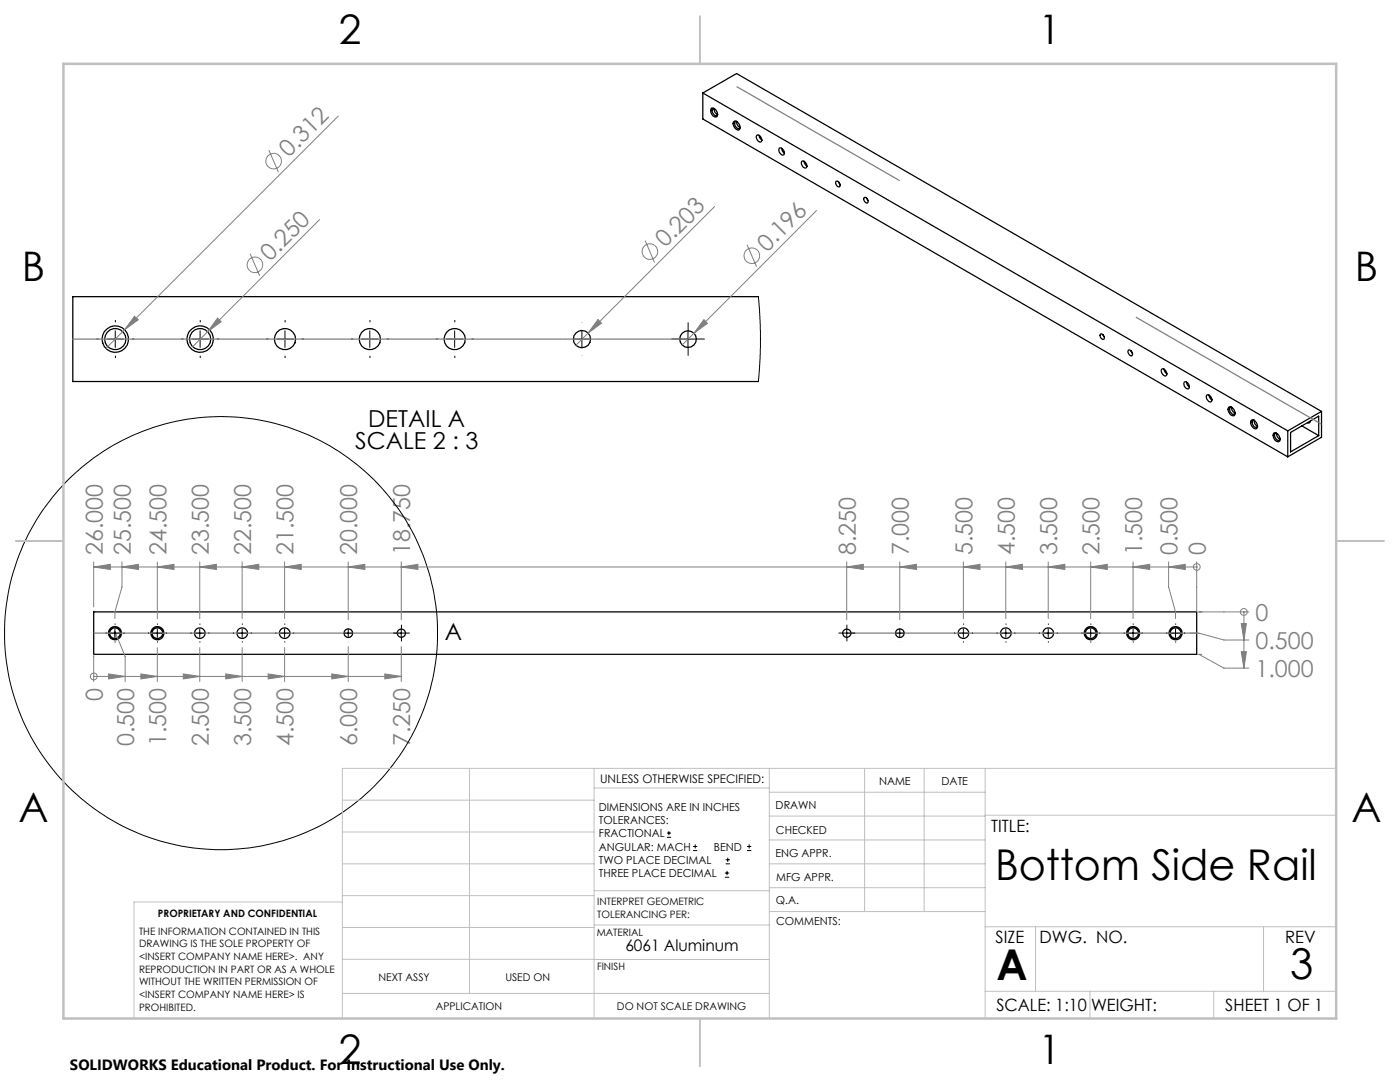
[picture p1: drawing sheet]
<svg xmlns="http://www.w3.org/2000/svg" width="279mm" height="216mm" viewBox="0 0 279 216" stroke-linecap="round" stroke-linejoin="round" font-family="sans-serif">
<g fill="none" stroke="#000" stroke-width=".25">
<path d="M140.3 18.6l6.7-3.9 116.7 67.4M140.3 18.6l116.7 67.4M140.3 18.6v5.1l116.7 67.5M141.9 21.7a1.07 1.07 0 0 1 1.1 .4 1.07 1.07 0 0 1 0 1.2 1.2 1.2 0 0 1-1.1-1.6zM142.2 21.7h.3a1.25 1.25 0 0 0 .7 1.2 .79 .79 0 0 1-.9-.1 .79 .79 0 0 1-.2-1zM142.6 21.7l-.1 .1M146.4 24.3a.75 .75 0 0 1 1.1 .5l.1 .2a.54 .54 0 0 1 0 .9 .54 .54 0 0 1-.8-.3l-.5-.7zM147 24.2h-.1a.85 .85 0 0 0-.2 .9 .85 .85 0 0 0 .7 .6l.3-.3-.3-.2-.3-.4-.1-.6M151.1 27a.87 .87 0 0 1 .8 .4 .87 .87 0 0 1 0 .9 .87 .87 0 0 1-.8-.4 .87 .87 0 0 1 0-.9zM151.5 27l.1 .4 .4 .6M155.5 29.6a.91 .91 0 0 1 .9 1.3 .94 .94 0 0 1-.9-1.3zM156 29.6l.2 .6 .3 .4"/>
<path d="M160.1 32.2a.87 .87 0 0 1 .8 .4 .87 .87 0 0 1 0 .9 .87 .87 0 0 1-.8-.4 .87 .87 0 0 1 0-.9zM160.5 32.2v.4l.5 .6M166.8 36.3l.1-.1a.74 .74 0 0 1 .6 1.1l-.5-.2-.2-.4zM167.3 36.3l.3 .5M172.4 39.5a.6 .6 0 0 1 .7 .3 .6 .6 0 0 1-.1 .7l-.5-.4zM173 39.5l.2 .5M151.3 59.2h-136.8v16.9h136.8M219.6 66.6a.71 .71 0 0 1 .7 1.1 .71 .71 0 0 1-.7-1.1zM220.1 66.8l.3 .4M225.2 69.8a.76 .76 0 0 1 .7 1.2 .76 .76 0 0 1-.7-1.2zM225.7 70l.3 .5M231.9 73.6a.85 .85 0 0 1 .8 .5 .85 .85 0 0 1-.1 .9 1.01 1.01 0 0 1-.7-1.4z"/>
<path d="M232.3 73.7l.2 .6 .4 .3M236.4 76.2a.88 .88 0 0 1 .8 .4 .88 .88 0 0 1 0 .9 .9 .9 0 0 1-.8-1.3zM236.8 76.2l.2 .7 .3 .3M240.9 78.8a.85 .85 0 0 1 .8 .5 .85 .85 0 0 1-.1 .9 1.01 1.01 0 0 1-.7-1.4zM241.3 78.8l.2 .6 .4 .4M245.2 81.3a1.07 1.07 0 0 1 1.3 1.3l-.2 .3a1.2 1.2 0 0 1-1.1-1.6zM245.8 81.3l-.1-.1a.83 .83 0 0 0-.2 1 .83 .83 0 0 0 .9 .5l.1-.2a1.34 1.34 0 0 1-.7-1.2M249.7 83.9a.75 .75 0 0 1 1.1 .5l.1 .3a.54 .54 0 0 1-.1 .8 .54 .54 0 0 1-.8-.2l-.4-.8zM249.9 84l.4-.1a1.25 1.25 0 0 0 .7 1.2l-.1 .1a.92 .92 0 0 1-1-1.2zM254.2 86.5a1.06 1.06 0 0 1 1.1 .4 1.06 1.06 0 0 1 0 1.2 1.16 1.16 0 0 1-1.1-1.6zM254.5 86.5h.3a1.34 1.34 0 0 0 .6 1.2 .79 .79 0 0 1-.9-.1 .79 .79 0 0 1-.1-1zM257 86v5.2"/>
<path d="M257.6 86.3l5.6-3.3v3.9l-5.6 3.3zM259.8 85l3.4 1.9M261.5 84v.1a.33 .33 0 0 1-.6 .2M263.7 82.1l-6.7 3.9M263.7 82.1v5.1l-6.7 4M18.7 122.1h220.1v8.5h-220.1z"/>
<circle cx="23" cy="67.7" r="2.12"/>
<circle cx="23" cy="67.7" r="2.64"/>
<circle cx="39.9" cy="67.7" r="2.12"/>
<circle cx="39.9" cy="67.7" r="2.64"/>
<circle cx="56.9" cy="67.7" r="2.13"/>
<circle cx="73.8" cy="67.7" r="2.13"/>
<circle cx="90.7" cy="67.7" r="2.13"/>
<circle cx="116.1" cy="67.7" r="1.72"/>
<circle cx="137.3" cy="67.7" r="1.66"/>
<circle cx="22.9" cy="126.3" r="1.06"/>
<circle cx="22.9" cy="126.3" r="1.32"/>
<circle cx="31.4" cy="126.3" r="1.06"/>
<circle cx="31.4" cy="126.3" r="1.32"/>
<circle cx="39.9" cy="126.3" r="1.06"/>
<circle cx="48.3" cy="126.3" r="1.06"/>
<circle cx="56.8" cy="126.3" r="1.06"/>
<circle cx="69.5" cy="126.3" r=".86"/>
<circle cx="80.1" cy="126.4" r=".82"/>
<circle cx="169" cy="126.4" r=".82"/>
<circle cx="179.6" cy="126.3" r=".86"/>
<circle cx="192.3" cy="126.3" r="1.06"/>
<circle cx="200.7" cy="126.3" r="1.06"/>
<circle cx="209.2" cy="126.3" r="1.06"/>
<circle cx="217.7" cy="126.3" r="1.06"/>
<circle cx="217.7" cy="126.3" r="1.32"/>
<circle cx="226.1" cy="126.3" r="1.06"/>
<circle cx="226.1" cy="126.3" r="1.32"/>
<circle cx="234.6" cy="126.3" r="1.06"/>
<circle cx="234.6" cy="126.3" r="1.32"/>
</g>
<g fill="none" stroke="#000" stroke-width=".2">
<path d="M151.3 59.2l.5 6.8-.1 5.6-.4 4.5M21.3 67.7h3.4M23 66v3.3M38.3 67.7h3.3M39.9 66v3.3M55.2 67.7h3.4M56.9 66v3.3M72.1 67.7h3.4M73.8 66v3.3M89.1 67.7h3.3M90.7 66v3.3M114.5 67.7h3.3"/>
<path d="M116.1 66v3.3M135.6 67.7h3.4M137.3 66v3.3M22.1 126.3h1.7M22.9 125.5v1.7M30.6 126.3h1.6M31.4 125.5v1.7M39.1 126.3h1.6M39.9 125.5v1.7M47.5 126.3h1.7M48.3 125.5v1.7M56 126.3h1.6"/>
<path d="M56.8 125.5v1.7M68.7 126.3h1.6M69.5 125.5v1.7M79.3 126.3h1.6M80.1 125.5v1.7M168.2 126.3h1.6M169 125.5v1.7M178.8 126.3h1.6M179.6 125.5v1.7M191.5 126.3h1.6M192.3 125.5v1.7M199.9 126.3h1.7"/>
<path d="M200.7 125.5v1.7M208.4 126.3h1.6M209.2 125.5v1.7M216.9 126.3h1.6M217.7 125.5v1.7M225.3 126.3h1.7M226.1 125.5v1.7M233.8 126.3h1.6M234.6 125.5v1.7M133.1 167.1h.8M133.1 166.2h.8M133.5 165.8v.9"/>
<path d="M138.3 169.7h.8M138.3 168.9h.8M138.7 168.5v.8M144.7 175h.8M144.7 174.2h.8M144.8 172.4h.9M144.8 171.6h.9M145.1 173.8v.8M145.2 171.1v.9M149.1 169.7h.8M149.1 168.9h.8M149.5 168.5v.8"/>
<circle cx="44.1" cy="126.3" r="43.2"/>
</g>
<g fill="none" stroke="#808080" stroke-width=".2">
<path d="M53.7 30l1.9 4.4M67.5 23.1l-46.4 46.4M49.9 50.6l1.9 4.4M63.8 43.8l-25.3 25.4M128.8 48l1.8 4.4M142.6 41.2l-27.7 27.7M149.1 48.8l1.9 4.4M162.9 42l-24.4 24.5M26.8 63.1l.8 .7-2.7 2zM43.4 63.5l.7 .7-2.6 2zM119.3 63.7l.8 .8-2.7 2zM138.5 66.5l-2.4 2.3"/>
<path d="M140.5 63.8l.7 .7-2.7 2zM18.7 113.1h220.1M18.7 112.1v9M18.7 113.1l3.3-.5v1zM24.3 112.1v5l-1.4 5v1.3M24.3 113.1l3.3-.5v1zM31.4 112.1v11.3M31.4 113.1l3.3-.5v1zM39.9 113.1l3.3-.5v1zM39.9 112.1v11.3M48.3 113.1l3.3-.5v1zM48.3 112.1v11.3"/>
<path d="M56.8 113.1l3.3-.5v1zM56.8 112.1v11.3M69.5 112.1v11.5M69.5 113.1l3.3-.5v1zM80.1 113.1l3.3-.5v1zM80.1 112.1v11.6M169 112.1v11.6M169 113.1l3.3-.5v1zM179.6 113.1l3.3-.5v1zM179.6 112.1v11.5M192.3 112.1v11.3M192.3 113.1l3.3-.5v1z"/>
<path d="M200.7 112.1v11.3M200.7 113.1l3.3-.5v1zM209.2 112.1v11.3M209.2 113.1l3.3-.5v1zM217.7 112.1v11.3M217.7 113.1l3.3-.5v1zM226.1 113.1l3.3-.5v1zM226.1 112.1v11.3M233.2 113.1l3.3-.5v1zM233.2 112.1v5l1.4 5v1.3M238.8 113.1h.1M238.8 112.1v10"/>
<path d="M18.7 135h.1M18.7 130.6v5.4M18.7 135h61.4M21.7 134.5l3.3 .5-3.3 .5zM22.9 127.2v-1.2l2.1 5v5M28.1 134.5l3.3 .5-3.3 .5zM31.4 129.2v6.8M36.6 134.5l3.3 .5-3.3 .5zM39.9 129.2v6.8M45 134.5l3.3 .5-3.3 .5zM48.3 129.2v6.8M53.5 134.5l3.3 .5-3.3 .5z"/>
<path d="M56.8 129.2v6.8M66.2 134.5l3.3 .5-3.3 .5zM69.5 129v7M76.8 134.5l3.3 .5-3.3 .5zM80.1 129v7M237.5 126.3h1.8l5 1.4h4.9M239.3 122.1h9.9M239.9 130.6h-.6l5 2.7h4.9M247.7 124.4h1l-.5 3.3zM247.7 130h1l-.5 3.3zM248.2 122.1h.1M248.2 122.1v11.2"/>
<circle cx="54.6" cy="32.2" r="1.56"/>
<circle cx="50.9" cy="52.8" r="1.55"/>
<circle cx="129.7" cy="50.2" r="1.56"/>
<circle cx="150" cy="51" r="1.56"/>
<circle cx="238.9" cy="113.1" r=".68"/>
<circle cx="18.7" cy="135" r=".69"/>
<circle cx="248.2" cy="122.1" r=".68"/>
</g>
<g fill="none" stroke="#000" stroke-width=".2" stroke-dasharray="15.2 1.3 1.3 1.3" stroke-linecap="butt">
<path d="M19.7 67.6h-.5M23 64.3v-.4M23 71v.4M26.4 67.6h.4M36.6 67.6h-.4M40 64.3v-.4M40 71v.4M43.3 67.6h.4M53.6 67.6h-.5M56.9 64.3v-.4M56.9 71v.4M60.2 67.6h.5"/>
<path d="M70.5 67.6h-.5M73.8 64.3v-.4M73.8 71v.4M77.2 67.6h.4M87.4 67.6h-.4M90.8 64.3v-.4M90.8 71v.4M94.1 67.6h.4M119.5 67.6h.1M135.7 67.6h-1.7M137.3 66v-1.7M137.3 69.3v1.7"/>
<path d="M139 67.6h1.7M21.3 126.3h-.2M23 124.7v-.3M23 128v.2M24.6 126.3h.3M29.8 126.3h-.3M31.4 124.7v-.3M31.4 128v.2M33.1 126.3h.2M38.2 126.3h-.2M39.9 124.7v-.3M39.9 128v.2"/>
<path d="M41.6 126.3h.2M46.7 126.3h-.2M48.4 124.7v-.3M48.4 128v.2M50 126.3h.3M55.2 126.3h-.3M56.8 124.7v-.3M56.8 128v.2M58.5 126.3h.2M67.9 126.3h-.1M69.5 124.7v-.1M79.3 126.3h-.8"/>
<path d="M80.1 125.5v-.8M80.1 127.2v.8M80.9 126.3h.9M168.2 126.3h-.8M169 125.5v-.8M169 127.2v.8M169.8 126.3h.9M179.6 124.7v-.1M190.6 126.3h-.2M192.3 124.7v-.3M192.3 128v.2M194 126.3h.2"/>
<path d="M199.1 126.3h-.2M200.8 124.7v-.3M200.8 128v.2M202.4 126.3h.3M207.6 126.3h-.3M209.2 124.7v-.3M209.2 128v.2M210.9 126.3h.2M216 126.3h-.2M217.7 124.7v-.3M217.7 128v.2M219.4 126.3h.2"/>
<path d="M224.5 126.3h-.2M226.2 124.7v-.3M226.2 128v.2M227.8 126.3h.3M233 126.3h-.3M234.6 124.7v-.3M234.6 128v.2M236.3 126.3h.2"/>
</g>
<path d="M147 17.3l32.6 18.8M14.5 67.7h122.8M226.7 63.3l37 21.4M18.7 126.3h61.4M169 126.3h69.8" fill="none" stroke="#808080" stroke-width=".25"/>
<g fill="none" stroke="#c0c0c0" stroke-width=".2">
<path d="M68.3 159.7h50.3M93.7 153.3v44.9M118.6 153.3v49.9M118.6 157.2h34.9M153.5 153.3v49.9M153.5 158.1h43.1M172.5 153.3v28.6M184.4 153.3v28.6M196.6 153.3v49.9M266.7 153.3h-198.4v49.9M68.3 178.7h50.3M68.3 172.4h50.3"/>
<path d="M68.3 166h50.3M68.3 180h-41.6v23.2M118.6 177.7h35M153.5 167.6h43.1M153.5 162.8h43.1M153.5 172.4h43.1M153.5 177.1h43.1M196.6 162.7h70.1M68.3 198.2h85.2M68.3 191.4l85.2 .1M68.3 185.1h50.3M118.6 184.6h35"/>
<path d="M153.6 181.9h43M196.6 197.8h70.1M196.6 184.9h70.1M206.7 184.9v12.9M217.5 197.8v5.4M242.2 197.8v5.4M252.2 184.9v12.9"/>
</g>
<path d="M139.7 3.2v9.5M3.1 107.9h9.6M266.7 107.9h9.5M139.7 203.2v9.6" fill="none" stroke="#c0c0c0" stroke-width=".25"/>
<path d="M12.7 12.7h254v190.5h-254z" fill="none" stroke="#c0c0c0" stroke-width=".5"/>
<g fill="#808080">
<path d="M140.5 63.8l.7 .7-2.7 2z"/>
<path d="M26.8 63.1l.8 .7-2.7 2z"/>
<path d="M43.4 63.5l.7 .7-2.6 2z"/>
<path d="M119.3 63.7l.8 .8-2.7 2z"/>
<path d="M247.7 124.4h1l-.5 3.3zM247.7 130h1l-.5 3.3z"/>
<path d="M233.2 113.1l3.3-.5v1zM226.1 113.1l3.3-.5v1zM217.7 113.1l3.3-.5v1zM209.2 113.1l3.3-.5v1zM200.7 113.1l3.3-.5v1zM192.3 113.1l3.3-.5v1zM169 113.1l3.3-.5v1zM179.6 113.1l3.3-.5v1zM80.1 113.1l3.3-.5v1zM56.8 113.1l3.3-.5v1zM48.3 113.1l3.3-.5v1zM39.9 113.1l3.3-.5v1zM31.4 113.1l3.3-.5v1zM24.3 113.1l3.3-.5v1zM18.7 113.1l3.3-.5v1zM69.5 113.1l3.3-.5v1zM21.7 134.5l3.3 .5-3.3 .5zM28.1 134.5l3.3 .5-3.3 .5zM36.6 134.5l3.3 .5-3.3 .5zM45 134.5l3.3 .5-3.3 .5zM53.5 134.5l3.3 .5-3.3 .5zM76.8 134.5l3.3 .5-3.3 .5zM66.2 134.5l3.3 .5-3.3 .5z"/>
</g>
<g font-size="8.5">
<text x="198.6" y="175.5">Bottom Side Rail</text>
<text x="198.9" y="195.5">A</text>
<text x="257.5" y="195.4">3</text>
</g>
<g font-size="8.1">
<text x="67.6" y="8.9">2</text>
<text x="207.3" y="8.9">1</text>
<text x="4.4" y="56.2">B</text>
<text x="270.4" y="56.2">B</text>
<text x="3.7" y="164.1">A</text>
<text x="269.7" y="164.1">A</text>
<text x="67.6" y="212.4">2</text>
<text x="207.3" y="212.4">1</text>
</g>
<g font-size="4.7" fill="#808080">
<text x="57.7" y="31.5" transform="rotate(-45 57.7 31.5)">0.312</text>
<text x="53.9" y="52.2" transform="rotate(-45 53.9 52.2)">0.250</text>
<text x="132.7" y="49.6" transform="rotate(-45 132.7 49.6)">0.203</text>
<text x="153.1" y="50.4" transform="rotate(-45 153.1 50.4)">0.196</text>
<text x="20.5" y="110.8" transform="rotate(-90 20.5 110.8)">26.000</text>
<text x="26.1" y="110.8" transform="rotate(-90 26.1 110.8)">25.500</text>
<text x="33.2" y="110.8" transform="rotate(-90 33.2 110.8)">24.500</text>
<text x="41.7" y="110.8" transform="rotate(-90 41.7 110.8)">23.500</text>
<text x="50.1" y="110.8" transform="rotate(-90 50.1 110.8)">22.500</text>
<text x="58.6" y="110.8" transform="rotate(-90 58.6 110.8)">21.500</text>
<text x="71.3" y="110.8" transform="rotate(-90 71.3 110.8)">20.000</text>
<text x="81.9" y="110.8" transform="rotate(-90 81.9 110.8)">18.750</text>
<text x="170.8" y="110.8" transform="rotate(-90 170.8 110.8)">8.250</text>
<text x="181.4" y="110.8" transform="rotate(-90 181.4 110.8)">7.000</text>
<text x="194.1" y="110.8" transform="rotate(-90 194.1 110.8)">5.500</text>
<text x="202.5" y="110.8" transform="rotate(-90 202.5 110.8)">4.500</text>
<text x="211" y="110.8" transform="rotate(-90 211 110.8)">3.500</text>
<text x="219.5" y="110.8" transform="rotate(-90 219.5 110.8)">2.500</text>
<text x="227.9" y="110.8" transform="rotate(-90 227.9 110.8)">1.500</text>
<text x="235" y="110.8" transform="rotate(-90 235 110.8)">0.500</text>
<text x="240.6" y="110.8" transform="rotate(-90 240.6 110.8)">0</text>
<text x="250.6" y="123.9">0</text>
<text x="250.6" y="129.5">0.500</text>
<text x="250.6" y="135.1">1.000</text>
<text x="20.5" y="139.8" transform="rotate(-90 20.5 139.8)">0</text>
<text x="26.7" y="148.9" transform="rotate(-90 26.7 148.9)">0.500</text>
<text x="33.2" y="148.9" transform="rotate(-90 33.2 148.9)">1.500</text>
<text x="41.7" y="148.9" transform="rotate(-90 41.7 148.9)">2.500</text>
<text x="50.1" y="148.9" transform="rotate(-90 50.1 148.9)">3.500</text>
<text x="58.6" y="148.9" transform="rotate(-90 58.6 148.9)">4.500</text>
<text x="71.3" y="148.9" transform="rotate(-90 71.3 148.9)">6.000</text>
<text x="81.9" y="148.9" transform="rotate(-90 81.9 148.9)">7.250</text>
</g>
<g font-size="4.7">
<text x="70.9" y="89.6">SCALE 2 : 3</text>
<text x="73.5" y="85.1">DETAIL A</text>
<text x="88.8" y="127.6">A</text>
</g>
<g font-size="3.4">
<text x="197.8" y="166">TITLE:</text>
<text x="198.7" y="188.1">SIZE</text>
<text x="207.5" y="188.1">DWG. NO.</text>
<text x="256.5" y="188.2">REV</text>
<text x="198.8" y="201.7">SCALE: 1:10</text>
<text x="217.7" y="201.8">WEIGHT:</text>
<text x="244.5" y="201.7">SHEET 1 OF 1</text>
</g>
<text font-size="3.2" x="124.8" y="189.8">6061 Aluminum</text>
<text font-size="3" x="14" y="213.5">SOLIDWORKS Educational Product. For Instructional Use Only.</text>
<text font-size="2.4" x="119.8" y="156.2">UNLESS OTHERWISE SPECIFIED:</text>
<g font-size="2.2">
<text x="119.5" y="161.8">DIMENSIONS ARE IN INCHES</text>
<text x="154.8" y="161.4">DRAWN</text>
<text x="175.4" y="156.6">NAME</text>
<text x="187.9" y="156.7">DATE</text>
<text x="119.5" y="164.4">TOLERANCES:</text>
<text x="119.5" y="167.1">FRACTIONAL</text>
<text x="154.9" y="166.3">CHECKED</text>
<text x="119.5" y="169.7">ANGULAR: MACH</text>
<text x="119.5" y="172.4">TWO PLACE DECIMAL</text>
<text x="142.5" y="169.7">BEND</text>
<text x="154.8" y="171">ENG APPR.</text>
<text x="119.5" y="175">THREE PLACE DECIMAL</text>
<text x="154.9" y="175.7">MFG APPR.</text>
<text x="154.9" y="180.4">Q.A.</text>
<text x="154.9" y="184.6">COMMENTS:</text>
</g>
<g font-size="2.1">
<text x="75.5" y="195.7">NEXT ASSY</text>
<text x="100.9" y="195.7">USED ON</text>
<text x="86.9" y="201.5">APPLICATION</text>
<text x="123.1" y="201.6">DO NOT SCALE DRAWING</text>
</g>
<g font-size="2">
<text x="31.5" y="182.9">PROPRIETARY AND CONFIDENTIAL</text>
<text x="119.2" y="180.6">INTERPRET GEOMETRIC</text>
<text x="119.2" y="183.1">TOLERANCING PER:</text>
<text x="27.8" y="186.5">THE INFORMATION CONTAINED IN THIS</text>
<text x="27.8" y="189">DRAWING IS THE SOLE PROPERTY OF</text>
<text x="27.8" y="191.6">&lt;INSERT COMPANY NAME HERE&gt;. ANY</text>
<text x="119.1" y="186.7">MATERIAL</text>
<text x="27.8" y="194.1">REPRODUCTION IN PART OR AS A WHOLE</text>
<text x="27.8" y="196.6">WITHOUT THE WRITTEN PERMISSION OF</text>
<text x="119.1" y="193.5">FINISH</text>
<text x="27.8" y="199.1">&lt;INSERT COMPANY NAME HERE&gt; IS</text>
<text x="27.8" y="201.7">PROHIBITED.</text>
</g>
</svg>
